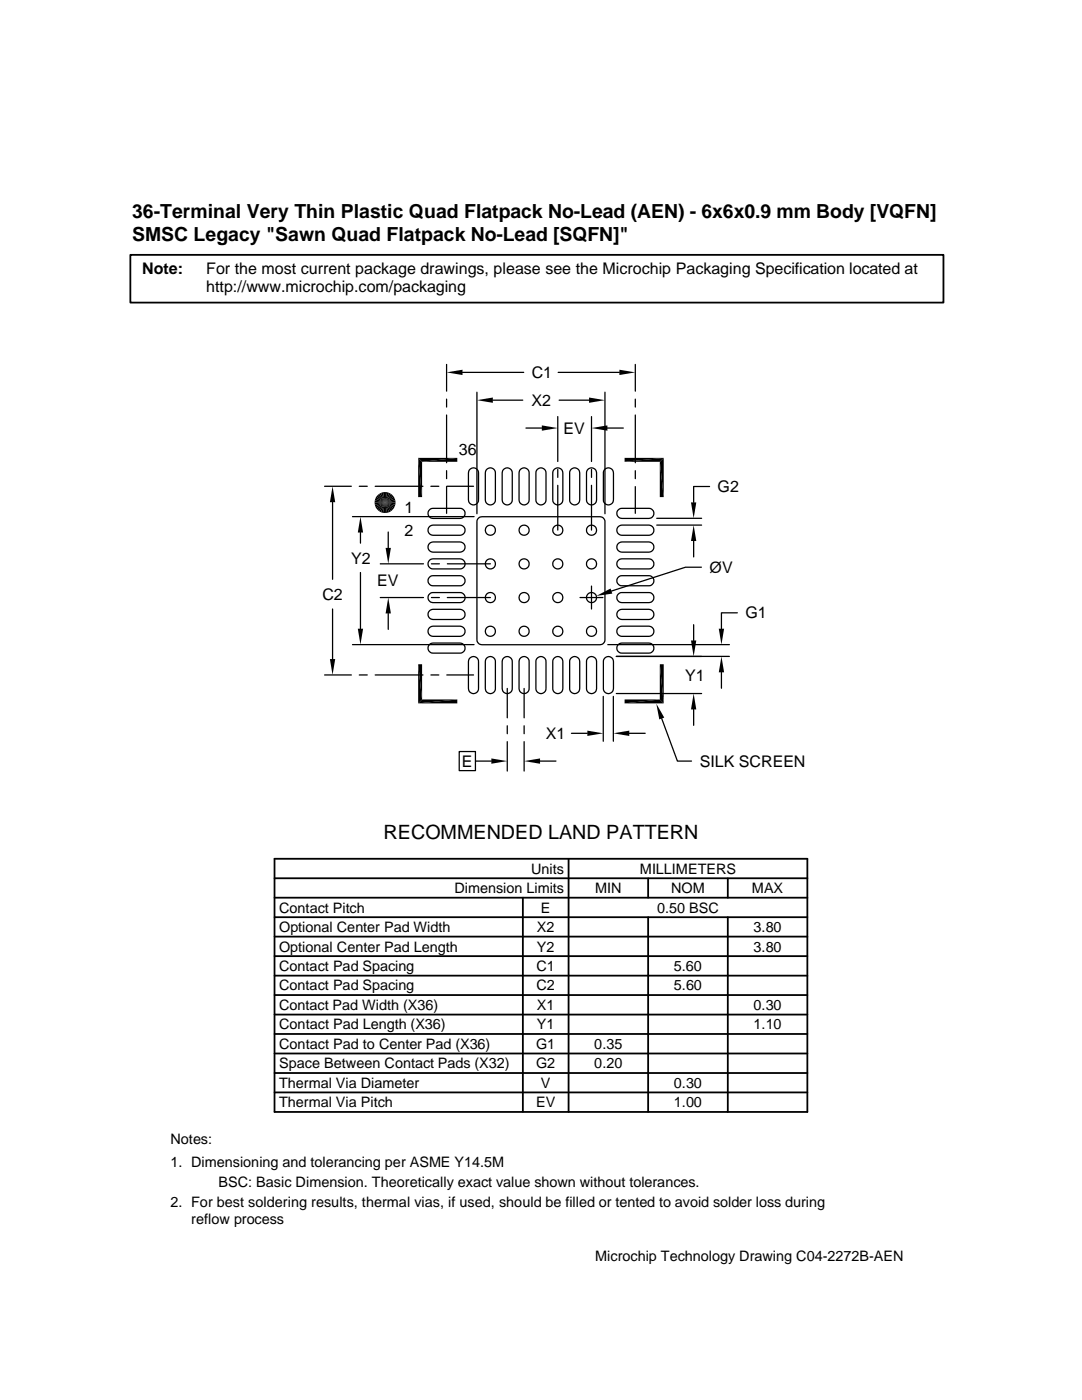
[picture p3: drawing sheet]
<svg xmlns="http://www.w3.org/2000/svg" width="216mm" height="279mm" viewBox="0 0 216 279" stroke-linecap="round" stroke-linejoin="round" font-family="sans-serif">
<g fill="none" stroke="#000" stroke-width=".25">
<path d="M89.1 72.7v5.4M89.1 79.7v1.5M92.3 74.3h12.2M95.2 78.3v24.2M98.3 79.9h6M111.4 74.3h12.2M111.6 79.9h5.9M120.7 78.3v24.2M126.8 72.7v5.4M126.8 79.7v1.5M64.8 97h5.3M71.7 97h1.6"/>
<path d="M74.9 97h9.5M86 97h1.6M89.1 82.8v9.6M89.1 93.9v1.6M89.1 97.1v5.3M89.2 97h5.3M93.8 93.7a1.01 1.01 0 0 1 1.1-.2 1.01 1.01 0 0 1 .6 .9v5.4a1.01 1.01 0 0 1-1 1 1.01 1.01 0 0 1-1-1v-5.4zM97.1 93.7a1.01 1.01 0 0 1 1.1-.2 1.01 1.01 0 0 1 .6 .9v5.4a1.01 1.01 0 0 1-1 1 1.01 1.01 0 0 1-1-1v-5.4zM100.5 93.7a1.01 1.01 0 0 1 1.1-.2 1.01 1.01 0 0 1 .6 .9v5.4a1.01 1.01 0 0 1-1 1 1.01 1.01 0 0 1-1-1v-5.4zM103.9 93.7a1.01 1.01 0 0 1 1.1-.2 1.01 1.01 0 0 1 .6 .9v5.4a1.01 1.01 0 0 1-1 1 1.01 1.01 0 0 1-1-1v-5.4zM104.9 85.4h3.2M107.2 93.7a1.01 1.01 0 0 1 1.1-.2 1.01 1.01 0 0 1 .6 .9v5.4a1.01 1.01 0 0 1-1 1 1.01 1.01 0 0 1-1-1v-5.4z"/>
<path d="M110.6 93.7a1.01 1.01 0 0 1 1.1-.2 1.01 1.01 0 0 1 .6 .9v5.4a1.01 1.01 0 0 1-1 1 1.01 1.01 0 0 1-1-1v-5.4zM111.3 83.1v9M111.3 93.7v1.6M111.3 96.9v8.9M114 93.7a1.01 1.01 0 0 1 1.1-.2 1.01 1.01 0 0 1 .6 .9v5.4a1.01 1.01 0 0 1-1 1 1.01 1.01 0 0 1-1-1v-5.4zM117.3 93.7a1.01 1.01 0 0 1 1.1-.2 1.01 1.01 0 0 1 .6 .9v5.4a1.01 1.01 0 0 1-1 1 1.01 1.01 0 0 1-1-1v-5.4zM118 83.1v9M118 93.7v1.6M118 96.9v8.9M120.7 93.7a1.01 1.01 0 0 1 1.1-.2 1.01 1.01 0 0 1 .6 .9v5.4a1.01 1.01 0 0 1-1 1 1.01 1.01 0 0 1-1-1v-5.4zM121.2 85.4h3.2M126.8 82.8v9.6"/>
<path d="M126.8 93.9v1.6M126.8 97.1v5.3M141.6 97.1h-3.2v3.2M66.4 100.2v15.4M70.3 103.1h24.3M71.9 106.3v2.1M71.9 114.3v11.2M75.9 119.3h8.6M75.9 112.5h8.6M77.5 106.2v3.1M85.7 101.7l.7-.2h5.4a1.01 1.01 0 0 1 1 1 1.01 1.01 0 0 1-1 1h-5.4a1 1 0 0 1-.9-.7 1 1 0 0 1 .2-1.1zM85.7 105.1l.7-.3h5.4a1.02 1.02 0 0 1 1 1 1.02 1.02 0 0 1-1 1h-5.4a1.01 1.01 0 0 1-.9-.6 1.01 1.01 0 0 1 .2-1.1z"/>
<path d="M85.7 108.5l.7-.3h5.4a1.02 1.02 0 0 1 1 1 1.02 1.02 0 0 1-1 1h-5.4a1.01 1.01 0 0 1-.9-.6 1.01 1.01 0 0 1 .2-1.1zM85.7 111.8l.7-.3h5.4a1.01 1.01 0 0 1 1 1 1.01 1.01 0 0 1-1 1h-5.4a.99 .99 0 0 1-.9-.6 .99 .99 0 0 1 .2-1.1zM85.7 115.2l.7-.3h5.4a1.01 1.01 0 0 1 1 1 1.01 1.01 0 0 1-1 1h-5.4a1 1 0 0 1-.9-.6 1 1 0 0 1 .2-1.1zM85.7 118.6l.7-.3h5.4a1.01 1.01 0 0 1 1 1 1.01 1.01 0 0 1-1 1h-5.4a1 1 0 0 1-.9-.7 1 1 0 0 1 .2-1zM86.1 119.3h1.6M86.1 112.5h1.6M89.3 119.3h8.6M89.3 112.5h8.6M95.5 103.4l.7-.3h23.5l.7 .3 .3 .7v23.6l-.3 .7-.7 .3h-23.5l-.7-.3-.3-.7v-23.6zM115.7 119.3h4.6M118 117v4.5M123.4 118.6l.7-.3h5.4a1.01 1.01 0 0 1 1 1 1.01 1.01 0 0 1-1 1h-5.4a1 1 0 0 1-.9-.7 1 1 0 0 1 .2-1z"/>
<path d="M123.4 115.2l.7-.3h5.4a1.01 1.01 0 0 1 1 1 1.01 1.01 0 0 1-1 1h-5.4a1 1 0 0 1-.9-.6 1 1 0 0 1 .2-1.1zM123.4 111.8l.7-.3h5.4a1.01 1.01 0 0 1 1 1 1.01 1.01 0 0 1-1 1h-5.4a.99 .99 0 0 1-1-.6 .99 .99 0 0 1 .3-1.1zM123.4 108.5l.7-.3h5.4a1.02 1.02 0 0 1 1 1 1.02 1.02 0 0 1-1 1h-5.4a1.01 1.01 0 0 1-1-.6 1.01 1.01 0 0 1 .3-1.1zM123.4 105.1l.7-.3h5.4a1.02 1.02 0 0 1 1 1 1.02 1.02 0 0 1-1 1h-5.4a1.01 1.01 0 0 1-1-.6 1.01 1.01 0 0 1 .3-1.1zM123.4 101.7l.7-.2h5.4a1.01 1.01 0 0 1 1 1 1.01 1.01 0 0 1-1 1h-5.4a1 1 0 0 1-.9-.7 1 1 0 0 1 .2-1.1zM131 104.8h9M131 103.4h9M138.4 108v3.1M140 113.2h-3.2l-14.8 4.8M64.8 134.7h5.3M66.4 121.5v10M70.3 128.7h24.3"/>
<path d="M71.7 134.7h1.6M74.9 134.7h9.5M77.5 122.4v3.2M85.7 121.9l.7-.3h5.4a1.02 1.02 0 0 1 1 1 1.02 1.02 0 0 1-1 1h-5.4a1.01 1.01 0 0 1-.9-.6 1.01 1.01 0 0 1 .2-1.1zM85.7 125.3l.7-.3h5.4a1.02 1.02 0 0 1 1 1 1.02 1.02 0 0 1-1 1h-5.4a1.01 1.01 0 0 1-.9-.6 1.01 1.01 0 0 1 .2-1.1zM85.7 128.6l.7-.3h5.4a1.01 1.01 0 0 1 1 1 1.01 1.01 0 0 1-1 1h-5.4a.99 .99 0 0 1-.9-.6 .99 .99 0 0 1 .2-1.1zM86 134.7h1.6M89.2 134.7h5.3M93.8 131.3a1.01 1.01 0 0 1 1.1-.2 1.01 1.01 0 0 1 .6 .9v5.4a1.01 1.01 0 0 1-1 1 1.01 1.01 0 0 1-1-1v-5.4zM97.1 131.3a1.01 1.01 0 0 1 1.1-.2 1.01 1.01 0 0 1 .6 .9v5.4a1.01 1.01 0 0 1-1 1 1.01 1.01 0 0 1-1-1v-5.4zM100.5 131.3a1.01 1.01 0 0 1 1.1-.2 1.01 1.01 0 0 1 .6 .9v5.4a1.01 1.01 0 0 1-1 1 1.01 1.01 0 0 1-1-1v-5.4zM101.2 137.4v5.9"/>
<path d="M103.9 131.3a1.01 1.01 0 0 1 1.1-.2 1.01 1.01 0 0 1 .6 .9v5.4a1.01 1.01 0 0 1-1 1 1.01 1.01 0 0 1-1-1v-5.4zM104.6 137.4v5.9M107.2 131.3a1.01 1.01 0 0 1 1.1-.2 1.01 1.01 0 0 1 .6 .9v5.4a1.01 1.01 0 0 1-1 1 1.01 1.01 0 0 1-1-1v-5.4zM110.6 131.3a1.01 1.01 0 0 1 1.1-.2 1.01 1.01 0 0 1 .6 .9v5.4a1.01 1.01 0 0 1-1 1 1.01 1.01 0 0 1-1-1v-5.4zM114 131.3a1.01 1.01 0 0 1 1.1-.2 1.01 1.01 0 0 1 .6 .9v5.4a1.01 1.01 0 0 1-1 1 1.01 1.01 0 0 1-1-1v-5.4zM117.3 131.3a1.01 1.01 0 0 1 1.1-.2 1.01 1.01 0 0 1 .6 .9v5.4a1.01 1.01 0 0 1-1 1 1.01 1.01 0 0 1-1-1v-5.4zM120.4 139v8.9M120.7 131.3a1.01 1.01 0 0 1 1.1-.2 1.01 1.01 0 0 1 .6 .9v5.4a1.01 1.01 0 0 1-1 1 1.01 1.01 0 0 1-1-1v-5.4zM121.3 128.7h24.2M122.4 139v8.9M123 138.4h17M123 131h22.5"/>
<path d="M123.4 128.6l.7-.3h5.4a1.01 1.01 0 0 1 1 1 1.01 1.01 0 0 1-1 1h-5.4a.99 .99 0 0 1-1-.6 .99 .99 0 0 1 .3-1.1zM123.4 125.3l.7-.3h5.4a1.02 1.02 0 0 1 1 1 1.02 1.02 0 0 1-1 1h-5.4a1.01 1.01 0 0 1-1-.6 1.01 1.01 0 0 1 .3-1.1zM123.4 121.9l.7-.3h5.4a1.02 1.02 0 0 1 1 1 1.02 1.02 0 0 1-1 1h-5.4a1.01 1.01 0 0 1-1-.6 1.01 1.01 0 0 1 .3-1.1zM138.4 124.7v3.1M144 134.2v3.2M147.1 122.3h-3.1v3.2M91.6 150h3.3v3.8h-3.3zM94.9 151.9h3.1M101.2 144.8v1.6M101.2 148v5.9M104.6 144.8v1.6M104.6 148v5.9"/>
<path d="M107.8 151.9h3.1M114 146.3h3.2M125.6 146.3h3.1M132 143.4l3.2 8.5h2.8M138.4 141.6v3.2"/>
<circle cx="97.8" cy="105.8" r="1.01"/>
<circle cx="97.8" cy="112.5" r="1.01"/>
<circle cx="97.8" cy="119.3" r="1.01"/>
<circle cx="104.6" cy="105.8" r="1.01"/>
<circle cx="104.6" cy="112.5" r="1.01"/>
<circle cx="104.6" cy="119.3" r="1.01"/>
<circle cx="111.3" cy="105.8" r="1.01"/>
<circle cx="111.3" cy="119.3" r="1.01"/>
<circle cx="111.3" cy="112.5" r="1.01"/>
<circle cx="118" cy="105.8" r="1.01"/>
<circle cx="118" cy="119.3" r="1.01"/>
<circle cx="118" cy="112.5" r="1.01"/>
<circle cx="97.8" cy="126" r="1.01"/>
<circle cx="104.6" cy="126" r="1.01"/>
<circle cx="111.3" cy="126" r="1.01"/>
<circle cx="118" cy="126" r="1.01"/>
</g>
<g fill="none" stroke="#000" stroke-width=".36">
<path d="M26 50.9h162.3v9.5h-162.3zM54.8 175.3h106.3M54.8 171.4h106.3v50.5h-106.3zM54.8 179.2h106.3M104.3 179.2v42.7M113.5 171.4v50.5M129.3 175.3v3.9M145.2 175.3v3.9M54.8 198.6h106.3M54.8 186.9h106.3M54.8 183h106.3M54.8 190.8h106.3"/>
<path d="M54.8 194.7h106.3M129.3 183v38.9M145.2 183v38.9M54.8 202.5h106.3M54.8 210.2h106.3M54.8 206.4h106.3M54.8 218h106.3M54.8 214.1h106.3"/>
</g>
<g fill="#000">
<path d="M89.1 74.3l3.2-.5v1zM95.2 79.9l3.1-.6v1.1zM117.5 79.3l3.2 .6-3.2 .5zM123.6 73.8l3.2 .5-3.2 .5zM74.9 99.5l1.9 .8-2-.4zM75.1 99.1l1.7 1.2-1.9-.8zM75.4 98.8l1.4 1.5-1.7-1.2zM75.4 98.8l.3-.2 1.1 1.7zM75.7 98.6l.3-.2 .8 1.9zM76 98.4l.4-.2 .4 2.1zM77.2 98.2l.4 .2-.8 1.9zM77.6 98.4l.4 .2-1.2 1.7z"/>
<path d="M78 98.6l.3 .2-1.5 1.5zM76.8 100.3l1.5-1.5 .3 .3zM76.8 100.3l1.8-1.2 .2 .4zM76.8 100.3l2-.8 .1 .4zM83.4 91.4l.8 7.8h-.8zM83.4 91.4h7.8l-7 .8zM83.4 91.4l.8 .8v7zM84.2 92.2l7-.8v.8zM108.1 84.9l3.2 .5-3.2 .6zM118 85.4l3.2-.5v1.1zM124.6 91.4h7.8l-7.8 .8zM124.6 92.2l7.8-.8-.7 .8z"/>
<path d="M131.7 92.2l.7 7h-.7zM131.7 92.2l.7-.8v7.8zM66.4 97l.5 3.2h-1.1zM71.9 103.1l.6 3.2h-1.1zM74.8 100.7l2-.4-1.9 .8zM74.9 101.1l1.9-.8-1.7 1.2zM75.1 101.5l1.7-1.2-1.4 1.5zM76.8 100.3l-1.1 1.7-.3-.2zM76.8 100.3l-.8 1.9-.3-.2zM76.8 100.3l-.4 2-.4-.1zM76.9 109.3h1.1l-.5 3.2zM76.8 100.3l.8 1.9-.4 .1z"/>
<path d="M76.8 100.3l1.2 1.7-.4 .2zM76.8 100.3l1.5 1.5-.3 .2zM76.8 100.3l1.8 1.2-.3 .3zM76.8 100.3l2 .8-.2 .4zM76.8 100.3l2.1 .4-.1 .4zM119 118.9l2.8-1.4 .4 1zM138.4 104.8l.5 3.2h-1zM137.9 100.3h1l-.5 3.1zM65.8 131.5h1.1l-.5 3.2zM71.4 125.5h1.1l-.6 3.2zM77.5 119.3l.5 3.1h-1.1zM83.4 132.6h.8v7z"/>
<path d="M84.2 139.6h7l-7.8 .8zM131.7 132.6l.7 7.8-.7-.8zM124.6 139.6h7.1l-7.1 .8zM131.7 132.6h.7v7.8zM137.9 127.8h1l-.5 3.2zM144 131l.5 3.2h-1.1zM143.4 125.5h1.1l-.5 3.2zM83.4 132.6l.8 7-.8 .8zM83.4 140.4l7.8-.8v.8zM98 151.4l3.2 .5-3.2 .5zM104.6 151.9l3.2-.5v1zM117.2 145.8l3.2 .5-3.2 .6z"/>
<path d="M122.4 146.3l3.2-.5v1.1zM131 140.4l1.5 2.8-.9 .4zM124.6 140.4l7.1-.8 .7 .8zM138.4 138.4l.5 3.2h-1z"/>
</g>
<path d="M77 98.2v4.2M78.9 100.1h-4.2" fill="none" stroke="#000" stroke-width=".4"/>
<path d="M76.6 98.2v4.2M74.7 100.5h4.2" fill="none" stroke="#000" stroke-width=".42"/>
<g font-size="3.9">
<text x="26.4" y="43.5">36-Terminal Very Thin Plastic Quad Flatpack No-Lead (AEN) - 6x6x0.9 mm Body [VQFN]</text>
<text x="26.4" y="48">SMSC Legacy &quot;Sawn Quad Flatpack No-Lead [SQFN]&quot;</text>
<text x="76.5" y="167.5">RECOMMENDED LAND PATTERN</text>
</g>
<g font-size="3.2">
<text x="28.4" y="54.6">Note:</text>
<text x="41.1" y="58.3">http://www.microchip.com/packaging</text>
<text x="41.1" y="54.6">For the most current package drawings, please see the Microchip Packaging Specification located at</text>
<text x="106.1" y="75.4">C1</text>
<text x="106.1" y="81">X2</text>
<text x="112.4" y="86.6">EV</text>
<text x="91.5" y="90.8">36</text>
<text x="143.2" y="98.2">G2</text>
<text x="80.7" y="102.3">1</text>
<text x="80.7" y="107">2</text>
<text x="70" y="112.5">Y2</text>
<text x="64.3" y="119.7">C2</text>
<text x="75.2" y="117">EV</text>
<text x="141.6" y="114.3">ØV</text>
<text x="148.7" y="123.4">G1</text>
<text x="136.7" y="135.8">Y1</text>
<text x="108.9" y="147.5">X1</text>
<text x="92.1" y="153">E</text>
<text x="139.6" y="153.1">SILK SCREEN</text>
</g>
<g font-size="2.9">
<text x="90.7" y="178.2">Dimension Limits</text>
<text x="106" y="174.4">Units</text>
<text x="118.7" y="178.2">MIN</text>
<text x="127.7" y="174.4">MILLIMETERS</text>
<text x="133.9" y="178.2">NOM</text>
<text x="150.1" y="178.2">MAX</text>
<text x="55.7" y="182.1">Contact Pitch</text>
<text x="107.9" y="182.1">E</text>
<text x="131.1" y="182.1">0.50 BSC</text>
<text x="55.7" y="186">Optional Center Pad Width</text>
<text x="55.7" y="189.9">Optional Center Pad Length</text>
<text x="107.1" y="189.9">Y2</text>
<text x="107.1" y="186">X2</text>
<text x="150.4" y="189.9">3.80</text>
<text x="150.4" y="186">3.80</text>
<text x="55.7" y="197.7">Contact Pad Spacing</text>
<text x="55.7" y="193.8">Contact Pad Spacing</text>
<text x="107" y="197.7">C2</text>
<text x="107" y="193.8">C1</text>
<text x="134.5" y="193.8">5.60</text>
<text x="134.5" y="197.7">5.60</text>
<text x="55.7" y="201.6">Contact Pad Width (X36)</text>
<text x="107.1" y="201.6">X1</text>
<text x="150.4" y="201.6">0.30</text>
<text x="55.7" y="205.4">Contact Pad Length (X36)</text>
<text x="55.7" y="209.3">Contact Pad to Center Pad (X36)</text>
<text x="107" y="209.3">G1</text>
<text x="107.1" y="205.4">Y1</text>
<text x="118.6" y="209.3">0.35</text>
<text x="150.4" y="205.4">1.10</text>
<text x="55.7" y="213.2">Space Between Contact Pads (X32)</text>
<text x="107" y="213.2">G2</text>
<text x="118.6" y="213.2">0.20</text>
<text x="55.7" y="217.1">Thermal Via Diameter</text>
<text x="55.7" y="221">Thermal Via Pitch</text>
<text x="107" y="221">EV</text>
<text x="107.9" y="217.1">V</text>
<text x="134.5" y="217.1">0.30</text>
<text x="134.5" y="221">1.00</text>
<text x="34" y="228.3">Notes:</text>
<text x="34" y="232.9">1. Dimensioning and tolerancing per ASME Y14.5M</text>
<text x="43.6" y="236.9">BSC: Basic Dimension. Theoretically exact value shown without tolerances.</text>
<text x="34" y="241">2. For best soldering results, thermal vias, if used, should be filled or tented to avoid solder loss during</text>
<text x="38.1" y="244.3">reflow process</text>
<text x="118.8" y="251.7">Microchip Technology Drawing C04-2272B-AEN</text>
</g>
</svg>
